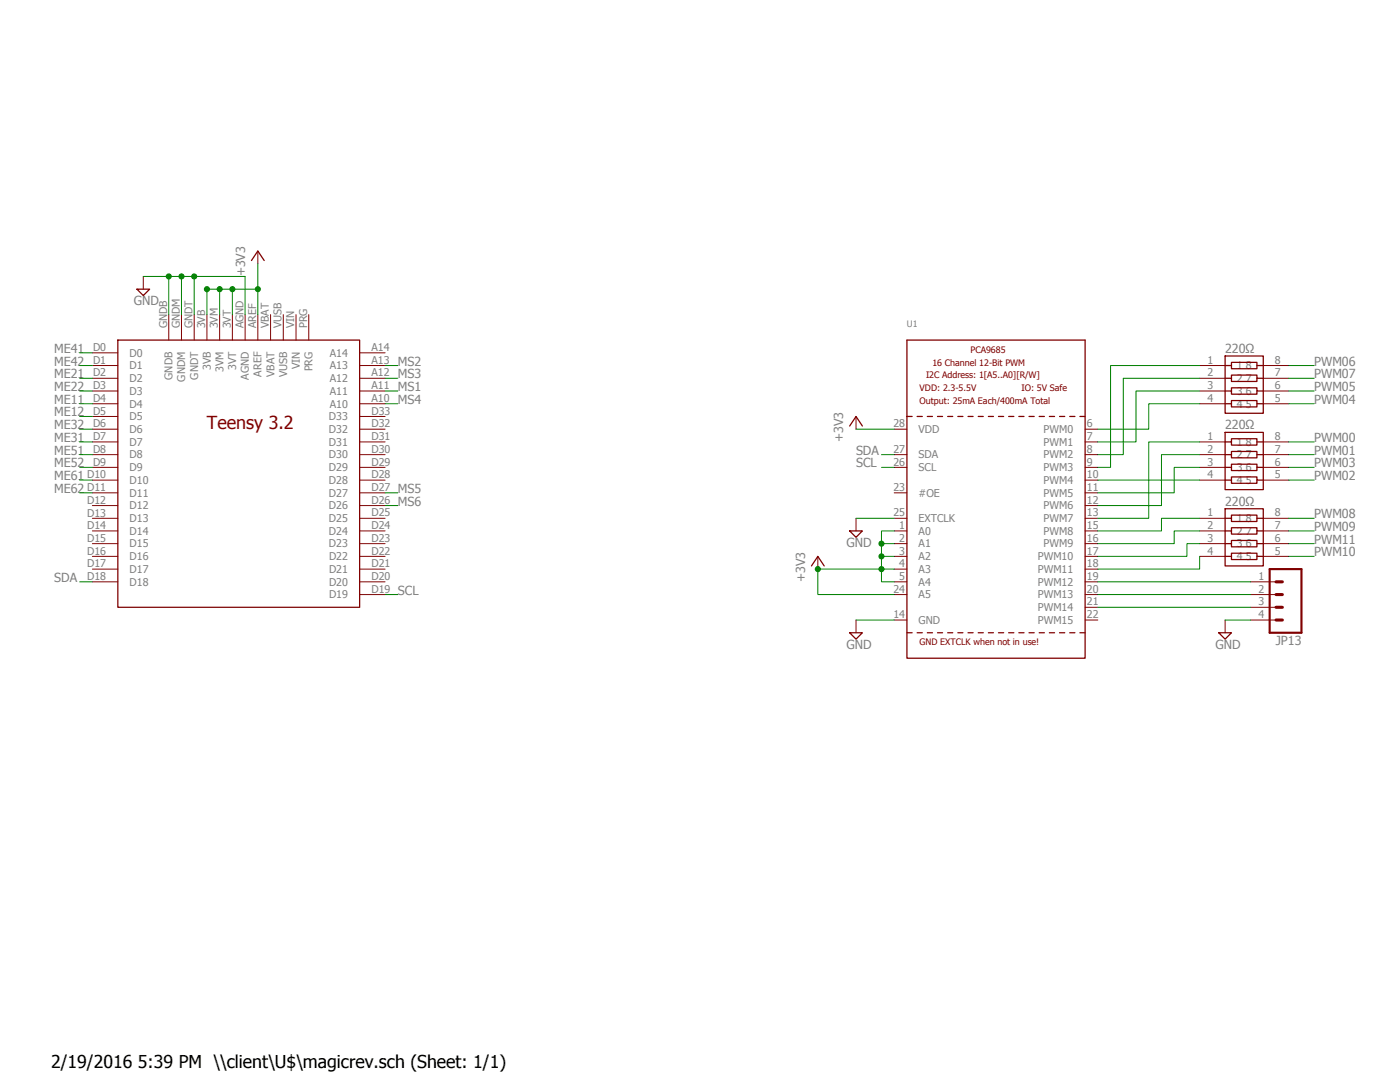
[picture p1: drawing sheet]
<svg xmlns="http://www.w3.org/2000/svg" width="279mm" height="216mm" viewBox="0 0 279 216" stroke-linecap="round" stroke-linejoin="round" font-family="sans-serif">
<g fill="none" stroke="#800000" stroke-width=".25">
<path d="M27.3 57.7h2.6l-1.3 1.3zM50.2 52l1.3-1.9 1.2 1.9M23.5 67.9h48.3v53.3h-48.3zM244.5 71h7.6v11.5h-7.6zM244.5 72.9h1.3v.7h5v-1.3h-5v.6M244.5 75.5h1.3v.6h5v-.6M244.5 78h1.3v.7h5v-.7M245.8 75.5v-.7h5v.7h1.3M245.8 78v-.6h5v.6h1.3M250.8 72.9h1.3M169.6 85l1.2-1.9 1.3 1.9M181 83.1h1"/>
<path d="M181 83.1v48.2h35.6v-48.2h-1.1M181 83.1v-15.2h35.6v15.2M183 83.1h1.1M185.1 83.1h1M187.1 83.1h1M189.1 83.1h1M191.2 83.1h1M193.2 83.1h1M195.2 83.1h1M197.3 83.1h1M199.3 83.1h1M201.3 83.1h1"/>
<path d="M203.3 83.1h1.1M205.4 83.1h1M207.4 83.1h1M209.4 83.1h1.1M211.5 83.1h1M213.5 83.1h1M244.5 80.6h1.3v.6h5v-.6M244.5 86.3h7.6v11.4h-7.6zM244.5 88.2h1.3v.6h5v-1.3h-5v.7M244.5 90.7h1.3v.7h5v-.7M244.5 93.3h1.3v.6h5v-.6M244.5 95.8h1.3v.6h5v-.6"/>
<path d="M245.8 80.6v-.7h5v.7h1.3M245.8 90.7v-.6h5v.6h1.3M245.8 93.3v-.7h5v.7h1.3M245.8 95.8v-.6h5v.6h1.3M250.8 88.2h1.3M161.9 112.9l1.3-1.9 1.3 1.9M169.6 105.9h2.5l-1.3 1.3zM244.5 101.5h7.6v11.4h-7.6zM244.5 103.4h1.3v.7h5v-1.3h-5v.6M244.5 105.9h1.3v.7h5v-.7M244.5 108.5h1.3v.6h5v-.6M244.5 111h1.3v.7h5v-.7"/>
<path d="M245.8 105.9v-.6h5v.6h1.3M245.8 108.5v-.7h5v.7h1.3M245.8 111v-.6h5v.6h1.3M250.8 103.4h1.3M169.6 126.3h2.5l-1.3 1.2zM181 126.3h1M183 126.3h1.1M185.1 126.3h1M187.1 126.3h1M189.1 126.3h1M191.2 126.3h1M193.2 126.3h1"/>
<path d="M195.2 126.3h1M197.3 126.3h1M199.3 126.3h1M201.3 126.3h1M203.3 126.3h1.1M205.4 126.3h1M207.4 126.3h1M209.4 126.3h1.1M211.5 126.3h1M213.5 126.3h1M215.5 126.3h1.1M243.2 126.3h2.6l-1.3 1.2z"/>
</g>
<g fill="none" stroke="#800000" stroke-width=".2">
<path d="M28.6 55.2v2.5M51.5 50.1v2.5M18.4 70.4h5.1M18.4 72.9h5.1M18.4 75.5h5.1M18.4 78h5.1M33.7 62.8v5.1M36.2 62.8v5.1M38.8 62.8v5.1M41.3 62.8v5.1M43.8 62.8v5.1M46.4 62.8v5.1"/>
<path d="M48.9 62.8v5.1M51.5 62.8v5.1M54 62.8v5.1M56.5 62.8v5.1M59.1 62.8v5.1M61.6 62.8v5.1M71.8 70.4h5.1M71.8 72.9h5.1M71.8 75.5h5.1M71.8 78h5.1M239.4 72.9h5.1M239.4 75.5h5.1"/>
<path d="M239.4 78h5.1M252.1 72.9h5.1M252.1 75.5h5.1M252.1 78h5.1M18.4 85.6h5.1M18.4 88.2h5.1M18.4 90.7h5.1M18.4 93.3h5.1M18.4 95.8h5.1M18.4 98.3h5.1M18.4 80.6h5.1M18.4 83.1h5.1"/>
<path d="M71.8 85.6h5.1M71.8 88.2h5.1M71.8 90.7h5.1M71.8 93.3h5.1M71.8 95.8h5.1M71.8 98.3h5.1M71.8 80.6h5.1M71.8 83.1h5.1M170.8 83.1v2.5M178.5 85.6h2.5M178.5 90.7h2.5M178.5 93.3h2.5"/>
<path d="M178.5 98.3h2.5M216.6 85.6h2.5M216.6 88.2h2.5M216.6 90.7h2.5M216.6 93.3h2.5M216.6 95.8h2.5M216.6 98.3h2.5M239.4 88.2h5.1M239.4 90.7h5.1M239.4 93.3h5.1M239.4 95.8h5.1M239.4 80.6h5.1"/>
<path d="M252.1 88.2h5.1M252.1 90.7h5.1M252.1 93.3h5.1M252.1 95.8h5.1M252.1 80.6h5.1M18.4 100.9h5.1M18.4 103.4h5.1M18.4 105.9h5.1M18.4 108.5h5.1M18.4 111h5.1M18.4 113.6h5.1M18.4 116.1h5.1"/>
<path d="M71.8 100.9h5.1M71.8 103.4h5.1M71.8 105.9h5.1M71.8 108.5h5.1M71.8 111h5.1M71.8 113.6h5.1M71.8 116.1h5.1M71.8 118.6h5.1M163.2 111v2.6M170.8 103.4v2.5M178.5 103.4h2.5M178.5 105.9h2.5"/>
<path d="M178.5 108.5h2.5M178.5 111h2.5M178.5 113.6h2.5M178.5 116.1h2.5M178.5 118.6h2.5M216.6 100.9h2.5M216.6 103.4h2.5M216.6 105.9h2.5M216.6 108.5h2.5M216.6 111h2.5M216.6 113.6h2.5M216.6 116.1h2.5"/>
<path d="M216.6 118.6h2.5M239.4 103.4h5.1M239.4 105.9h5.1M239.4 108.5h5.1M239.4 111h5.1M249.6 116.1h5.1M249.6 118.6h5.1M252.1 103.4h5.1M252.1 105.9h5.1M252.1 108.5h5.1M252.1 111h5.1M170.8 123.7v2.6"/>
<path d="M178.5 123.7h2.5M216.6 121.2h2.5M216.6 123.7h2.5M244.5 123.7v2.6M249.6 121.2h5.1M249.6 123.7h5.1"/>
</g>
<path d="M253.4 113.6h6.3v12.7h-6.3z" fill="none" stroke="#800000" stroke-width=".42"/>
<path d="M254.7 118.6h1.2M254.7 116.1h1.2M254.7 121.2h1.2M254.7 123.7h1.2" fill="none" stroke="#800000" stroke-width=".61"/>
<path d="M28.6 55.2h5.1v7.6M33.7 55.2h2.5v7.6M36.2 55.2h2.6v7.6M38.8 55.2h10.1v7.6M170.8 103.4h7.7M170.8 123.7h7.7" fill="none" stroke="#008000" stroke-width=".2"/>
<circle cx="36.2" cy="55.2" r=".51" fill="#008000"/>
<circle cx="36.2" cy="55.2" r=".51" fill="none" stroke="#008000" stroke-width=".2"/>
<circle cx="33.7" cy="55.2" r=".51" fill="#008000"/>
<circle cx="33.7" cy="55.2" r=".51" fill="none" stroke="#008000" stroke-width=".2"/>
<circle cx="38.8" cy="55.2" r=".51" fill="#008000"/>
<g fill="none" stroke="#008000" stroke-width=".2">
<path d="M43.8 57.7v5.1M46.4 57.7h-5.1v5.1M51.5 52.6v5.1h-5.1v5.1M15.9 78h2.5M15.9 72.9h2.5M15.9 75.5h2.5M15.9 70.4h2.5M76.9 78h2.5M76.9 72.9h2.5M76.9 75.5h2.5M15.9 98.3h2.5M15.9 83.1h2.5"/>
<path d="M15.9 93.3h2.5M15.9 80.6h2.5M15.9 95.8h2.5M15.9 90.7h2.5M76.9 98.3h2.5M76.9 80.6h2.5M76.9 100.9h2.5M244.5 123.7h5.1"/>
<circle cx="38.8" cy="55.2" r=".51"/>
</g>
<circle cx="41.3" cy="57.7" r=".51" fill="#008000"/>
<circle cx="41.3" cy="57.7" r=".51" fill="none" stroke="#008000" stroke-width=".2"/>
<circle cx="43.8" cy="57.7" r=".51" fill="#008000"/>
<circle cx="43.8" cy="57.7" r=".51" fill="none" stroke="#008000" stroke-width=".2"/>
<circle cx="46.4" cy="57.7" r=".51" fill="#008000"/>
<g fill="none" stroke="#008000" stroke-width=".2">
<path d="M51.5 57.7v5.1"/>
<circle cx="46.4" cy="57.7" r=".51"/>
</g>
<circle cx="51.5" cy="57.7" r=".51" fill="#008000"/>
<g fill="none" stroke="#008000" stroke-width=".2">
<path d="M170.8 85.6h7.7M175.9 113.6h-12.7v5h15.3"/>
<circle cx="51.5" cy="57.7" r=".51"/>
</g>
<circle cx="163.2" cy="113.6" r=".51" fill="#008000"/>
<g fill="none" stroke="#008000" stroke-width=".2">
<path d="M178.5 113.6h-2.6v2.5h2.6"/>
<circle cx="163.2" cy="113.6" r=".51"/>
</g>
<circle cx="175.9" cy="113.6" r=".51" fill="#008000"/>
<g fill="none" stroke="#008000" stroke-width=".2">
<path d="M175.9 108.5v2.5M178.5 111h-2.6v2.6"/>
<circle cx="175.9" cy="113.6" r=".51"/>
</g>
<circle cx="175.9" cy="111" r=".51" fill="#008000"/>
<g fill="none" stroke="#008000" stroke-width=".2">
<path d="M178.5 105.9h-2.6v2.6h2.6"/>
<circle cx="175.9" cy="111" r=".51"/>
</g>
<circle cx="175.9" cy="108.5" r=".51" fill="#008000"/>
<g fill="none" stroke="#008000" stroke-width=".2">
<path d="M239.4 78h-12.7v10.2h-7.6M239.4 75.5h-15.2v15.2h-5.1M239.4 72.9h-17.8v20.4h-2.5M257.2 72.9h5.1M257.2 75.5h5.1M257.2 78h5.1M15.9 88.2h2.5M15.9 85.6h2.5M175.9 93.3h2.6M175.9 90.7h2.6M219.1 95.8h20.3M239.4 93.3h-5.1v5h-15.2"/>
<path d="M239.4 90.7h-7.6v10.2h-12.7M239.4 80.6h-10.1v5h-10.2M239.4 88.2h-10.1v15.2h-10.2M257.2 90.7h5.1M257.2 93.3h5.1M257.2 88.2h5.1M257.2 95.8h5.1M257.2 80.6h5.1M15.9 116.1h2.5M76.9 118.6h2.5M219.1 118.6h30.5M219.1 116.1h30.5"/>
<path d="M239.4 103.4h-7.6v2.5h-12.7M239.4 108.5h-2.5v2.5h-17.8M239.4 105.9h-5.1v2.6h-15.2M239.4 111v2.6h-20.3M257.2 108.5h5.1M257.2 103.4h5.1M257.2 111h5.1M257.2 105.9h5.1M219.1 121.2h30.5"/>
<circle cx="175.9" cy="108.5" r=".51"/>
</g>
<text font-size="3.6" fill="#800000" x="41.3" y="85.6">Teensy 3.2</text>
<text font-size="3.5" x="10.2" y="213.1">2/19/2016 5:39 PM \\client\U$\magicrev.sch (Sheet: 1/1)</text>
<g font-size="2.5" fill="#808080">
<text x="48.9" y="55.2" transform="rotate(-90 48.9 55.2)">+3V3</text>
<text x="26.7" y="60.9">GND</text>
<text x="10.8" y="70.4">ME41</text>
<text x="244.5" y="70.4">220Ω</text>
<text x="10.8" y="75.5">ME21</text>
<text x="10.8" y="72.9">ME42</text>
<text x="79.4" y="72.9">MS2</text>
<text x="79.4" y="75.5">MS3</text>
<text x="262.3" y="72.9">PWM06</text>
<text x="262.3" y="75.5">PWM07</text>
<text x="10.8" y="83.1">ME12</text>
<text x="10.8" y="80.6">ME11</text>
<text x="10.8" y="78">ME22</text>
<text x="79.4" y="78">MS1</text>
<text x="79.4" y="80.6">MS4</text>
<text x="262.3" y="80.6">PWM04</text>
<text x="262.3" y="78">PWM05</text>
<text x="10.8" y="85.6">ME32</text>
<text x="10.8" y="88.2">ME31</text>
<text x="168.3" y="88.2" transform="rotate(-90 168.3 88.2)">+3V3</text>
<text x="244.5" y="85.6">220Ω</text>
<text x="262.3" y="88.2">PWM00</text>
<text x="10.8" y="95.8">ME61</text>
<text x="10.8" y="93.3">ME52</text>
<text x="10.8" y="90.7">ME51</text>
<text x="170.8" y="90.7">SDA</text>
<text x="170.8" y="93.3">SCL</text>
<text x="262.3" y="90.7">PWM01</text>
<text x="262.3" y="95.8">PWM02</text>
<text x="262.3" y="93.3">PWM03</text>
<text x="10.8" y="98.3">ME62</text>
<text x="79.4" y="98.3">MS5</text>
<text x="79.4" y="100.9">MS6</text>
<text x="244.5" y="100.9">220Ω</text>
<text x="262.3" y="103.4">PWM08</text>
<text x="262.3" y="106">PWM09</text>
<text x="168.9" y="109.1">GND</text>
<text x="262.3" y="111">PWM10</text>
<text x="262.3" y="108.5">PWM11</text>
<text x="10.8" y="116.1">SDA</text>
<text x="79.4" y="118.6">SCL</text>
<text x="160.7" y="116.1" transform="rotate(-90 160.7 116.1)">+3V3</text>
<text x="168.9" y="129.4">GND</text>
<text x="242.6" y="129.4">GND</text>
<text x="254.6" y="128.8">JP13</text>
</g>
<g font-size="2.1" fill="#808080">
<text x="33.3" y="65.5" transform="rotate(-90 33.3 65.5)">GNDB</text>
<text x="35.9" y="65.5" transform="rotate(-90 35.9 65.5)">GNDM</text>
<text x="38.4" y="65.5" transform="rotate(-90 38.4 65.5)">GNDT</text>
<text x="41" y="65.5" transform="rotate(-90 41 65.5)">3VB</text>
<text x="43.5" y="65.5" transform="rotate(-90 43.5 65.5)">3VM</text>
<text x="46" y="65.5" transform="rotate(-90 46 65.5)">3VT</text>
<text x="48.6" y="65.5" transform="rotate(-90 48.6 65.5)">AGND</text>
<text x="51.1" y="65.5" transform="rotate(-90 51.1 65.5)">AREF</text>
<text x="53.7" y="65.5" transform="rotate(-90 53.7 65.5)">VBAT</text>
<text x="56.2" y="65.5" transform="rotate(-90 56.2 65.5)">VUSB</text>
<text x="58.7" y="65.5" transform="rotate(-90 58.7 65.5)">VIN</text>
<text x="61.3" y="65.5" transform="rotate(-90 61.3 65.5)">PRG</text>
<text x="18.6" y="70">D0</text>
<text x="25.9" y="71.2">D0</text>
<text x="65.8" y="71.2">A14</text>
<text x="74.1" y="70">A14</text>
<text x="18.6" y="72.6">D1</text>
<text x="18.6" y="75.1">D2</text>
<text x="18.6" y="77.7">D3</text>
<text x="25.9" y="73.7">D1</text>
<text x="25.9" y="76.2">D2</text>
<text x="34.4" y="75.8" transform="rotate(-90 34.4 75.8)">GNDB</text>
<text x="37" y="76.1" transform="rotate(-90 37 76.1)">GNDM</text>
<text x="39.5" y="75.7" transform="rotate(-90 39.5 75.7)">GNDT</text>
<text x="42.1" y="73.9" transform="rotate(-90 42.1 73.9)">3VB</text>
<text x="44.6" y="74.3" transform="rotate(-90 44.6 74.3)">3VM</text>
<text x="47.1" y="73.9" transform="rotate(-90 47.1 73.9)">3VT</text>
<text x="49.7" y="75.8" transform="rotate(-90 49.7 75.8)">AGND</text>
<text x="52.2" y="75.1" transform="rotate(-90 52.2 75.1)">AREF</text>
<text x="54.8" y="75.3" transform="rotate(-90 54.8 75.3)">VBAT</text>
<text x="57.3" y="75.3" transform="rotate(-90 57.3 75.3)">VUSB</text>
<text x="59.8" y="73.7" transform="rotate(-90 59.8 73.7)">VIN</text>
<text x="62.4" y="74.1" transform="rotate(-90 62.4 74.1)">PRG</text>
<text x="65.8" y="76.2">A12</text>
<text x="65.8" y="73.7">A13</text>
<text x="74.1" y="77.7">A11</text>
<text x="74.1" y="75.1">A12</text>
<text x="74.1" y="72.6">A13</text>
<text x="241" y="72.6">1</text>
<text x="241" y="75.1">2</text>
<text x="241" y="77.7">3</text>
<text x="246.8" y="73.7">1</text>
<text x="246.8" y="76.2">2</text>
<text x="248.6" y="76.2">7</text>
<text x="248.6" y="73.7">8</text>
<text x="254.4" y="77.7">6</text>
<text x="254.4" y="75.1">7</text>
<text x="254.4" y="72.6">8</text>
<text x="18.6" y="80.2">D4</text>
<text x="18.6" y="82.7">D5</text>
<text x="25.9" y="78.8">D3</text>
<text x="25.9" y="81.3">D4</text>
<text x="25.9" y="83.9">D5</text>
<text x="65.7" y="83.9">D33</text>
<text x="65.8" y="81.3">A10</text>
<text x="65.8" y="78.8">A11</text>
<text x="74.1" y="82.7">D33</text>
<text x="74.1" y="80.2">A10</text>
<text x="241" y="80.2">4</text>
<text x="246.8" y="78.8">3</text>
<text x="246.8" y="81.3">4</text>
<text x="248.6" y="81.3">5</text>
<text x="248.6" y="78.8">6</text>
<text x="254.4" y="80.2">5</text>
<text x="18.6" y="85.3">D6</text>
<text x="18.6" y="87.8">D7</text>
<text x="25.9" y="86.4">D6</text>
<text x="25.9" y="88.9">D7</text>
<text x="65.7" y="88.9">D31</text>
<text x="65.7" y="86.4">D32</text>
<text x="74.1" y="87.8">D31</text>
<text x="74.1" y="85.3">D32</text>
<text x="178.3" y="85.3">28</text>
<text x="183.3" y="86.4">VDD</text>
<text x="208.3" y="86.4">PWM0</text>
<text x="208.3" y="88.9">PWM1</text>
<text x="216.9" y="85.3">6</text>
<text x="216.9" y="87.8">7</text>
<text x="241" y="87.8">1</text>
<text x="246.8" y="88.9">1</text>
<text x="248.6" y="88.9">8</text>
<text x="254.4" y="87.8">8</text>
<text x="17.4" y="95.4">D10</text>
<text x="18.6" y="90.4">D8</text>
<text x="18.6" y="92.9">D9</text>
<text x="25.9" y="91.5">D8</text>
<text x="25.9" y="94">D9</text>
<text x="65.7" y="94">D29</text>
<text x="65.7" y="91.5">D30</text>
<text x="74.1" y="95.4">D28</text>
<text x="74.1" y="92.9">D29</text>
<text x="74.1" y="90.4">D30</text>
<text x="178.3" y="90.4">27</text>
<text x="178.3" y="92.9">26</text>
<text x="183.3" y="91.5">SDA</text>
<text x="183.3" y="94">SCL</text>
<text x="208.3" y="91.5">PWM2</text>
<text x="208.3" y="94">PWM3</text>
<text x="216.9" y="90.4">8</text>
<text x="216.9" y="92.9">9</text>
<text x="216.9" y="95.4">10</text>
<text x="241" y="90.4">2</text>
<text x="241" y="92.9">3</text>
<text x="241" y="95.4">4</text>
<text x="246.8" y="91.5">2</text>
<text x="246.8" y="94">3</text>
<text x="248.6" y="94">6</text>
<text x="248.6" y="91.5">7</text>
<text x="254.4" y="95.4">5</text>
<text x="254.4" y="92.9">6</text>
<text x="254.4" y="90.4">7</text>
<text x="17.4" y="98">D11</text>
<text x="17.4" y="100.5">D12</text>
<text x="25.9" y="96.6">D10</text>
<text x="25.9" y="99.1">D11</text>
<text x="25.9" y="101.6">D12</text>
<text x="65.7" y="101.6">D26</text>
<text x="65.7" y="99.1">D27</text>
<text x="65.7" y="96.6">D28</text>
<text x="74.1" y="100.5">D26</text>
<text x="74.1" y="98">D27</text>
<text x="178.3" y="98">23</text>
<text x="183.3" y="99.1">#OE</text>
<text x="208.3" y="96.6">PWM4</text>
<text x="208.3" y="99.1">PWM5</text>
<text x="208.3" y="101.6">PWM6</text>
<text x="216.9" y="98">11</text>
<text x="216.9" y="100.5">12</text>
<text x="246.8" y="96.6">4</text>
<text x="248.6" y="96.6">5</text>
<text x="17.4" y="103.1">D13</text>
<text x="17.4" y="105.6">D14</text>
<text x="25.9" y="104.2">D13</text>
<text x="25.9" y="106.7">D14</text>
<text x="65.7" y="106.7">D24</text>
<text x="65.7" y="104.2">D25</text>
<text x="74.1" y="105.6">D24</text>
<text x="74.1" y="103.1">D25</text>
<text x="178.3" y="103.1">25</text>
<text x="179.5" y="105.6">1</text>
<text x="183.3" y="104.2">EXTCLK</text>
<text x="183.3" y="106.7">A0</text>
<text x="208.3" y="104.2">PWM7</text>
<text x="208.3" y="106.7">PWM8</text>
<text x="216.9" y="103.1">13</text>
<text x="216.9" y="105.6">15</text>
<text x="241" y="103.1">1</text>
<text x="241" y="105.6">2</text>
<text x="246.8" y="104.2">1</text>
<text x="246.8" y="106.7">2</text>
<text x="248.6" y="106.7">7</text>
<text x="248.6" y="104.2">8</text>
<text x="254.4" y="105.6">7</text>
<text x="254.4" y="103.1">8</text>
<text x="17.4" y="108.1">D15</text>
<text x="17.4" y="110.7">D16</text>
<text x="17.4" y="113.2">D17</text>
<text x="25.9" y="109.2">D15</text>
<text x="25.9" y="111.8">D16</text>
<text x="65.7" y="109.2">D23</text>
<text x="65.7" y="111.8">D22</text>
<text x="74.1" y="110.7">D22</text>
<text x="74.1" y="108.1">D23</text>
<text x="74.1" y="113.2">D21</text>
<text x="179.5" y="108.1">2</text>
<text x="179.5" y="110.7">3</text>
<text x="179.5" y="113.2">4</text>
<text x="183.3" y="109.2">A1</text>
<text x="183.3" y="111.8">A2</text>
<text x="207.1" y="111.8">PWM10</text>
<text x="208.3" y="109.2">PWM9</text>
<text x="216.9" y="108.1">16</text>
<text x="216.9" y="110.7">17</text>
<text x="216.9" y="113.2">18</text>
<text x="241" y="108.1">3</text>
<text x="241" y="110.7">4</text>
<text x="246.8" y="109.2">3</text>
<text x="246.8" y="111.8">4</text>
<text x="248.6" y="111.8">5</text>
<text x="248.6" y="109.2">6</text>
<text x="254.4" y="110.7">5</text>
<text x="254.4" y="108.1">6</text>
<text x="17.4" y="115.8">D18</text>
<text x="25.9" y="114.3">D17</text>
<text x="25.9" y="116.9">D18</text>
<text x="65.7" y="119.4">D19</text>
<text x="65.7" y="116.9">D20</text>
<text x="65.7" y="114.3">D21</text>
<text x="74.1" y="118.3">D19</text>
<text x="74.1" y="115.8">D20</text>
<text x="178.3" y="118.3">24</text>
<text x="179.5" y="115.8">5</text>
<text x="183.3" y="114.3">A3</text>
<text x="183.3" y="116.9">A4</text>
<text x="183.3" y="119.4">A5</text>
<text x="207.1" y="114.3">PWM11</text>
<text x="207.1" y="116.9">PWM12</text>
<text x="207.1" y="119.4">PWM13</text>
<text x="216.9" y="115.8">19</text>
<text x="216.9" y="118.3">20</text>
<text x="251.1" y="115.8">1</text>
<text x="251.1" y="118.3">2</text>
<text x="178.3" y="123.4">14</text>
<text x="183.3" y="124.5">GND</text>
<text x="207.1" y="121.9">PWM14</text>
<text x="207.1" y="124.5">PWM15</text>
<text x="216.9" y="120.8">21</text>
<text x="216.9" y="123.4">22</text>
<text x="251.1" y="120.8">3</text>
<text x="251.1" y="123.4">4</text>
</g>
<text font-size="1.8" fill="#808080" x="181" y="65.3">U1</text>
<g font-size="1.8" fill="#800000">
<text x="193.7" y="70.4">PCA9685</text>
<text x="184.8" y="75.5">I2C Address: 1[A5..A0][R/W]</text>
<text x="186.1" y="72.9">16 Channel 12-Bit PWM</text>
<text x="183.5" y="78">VDD: 2.3-5.5V</text>
<text x="183.5" y="80.6">Output: 25mA Each/400mA Total</text>
<text x="203.9" y="78">IO: 5V Safe</text>
<text x="183.5" y="128.8">GND EXTCLK when not in use!</text>
</g>
</svg>
